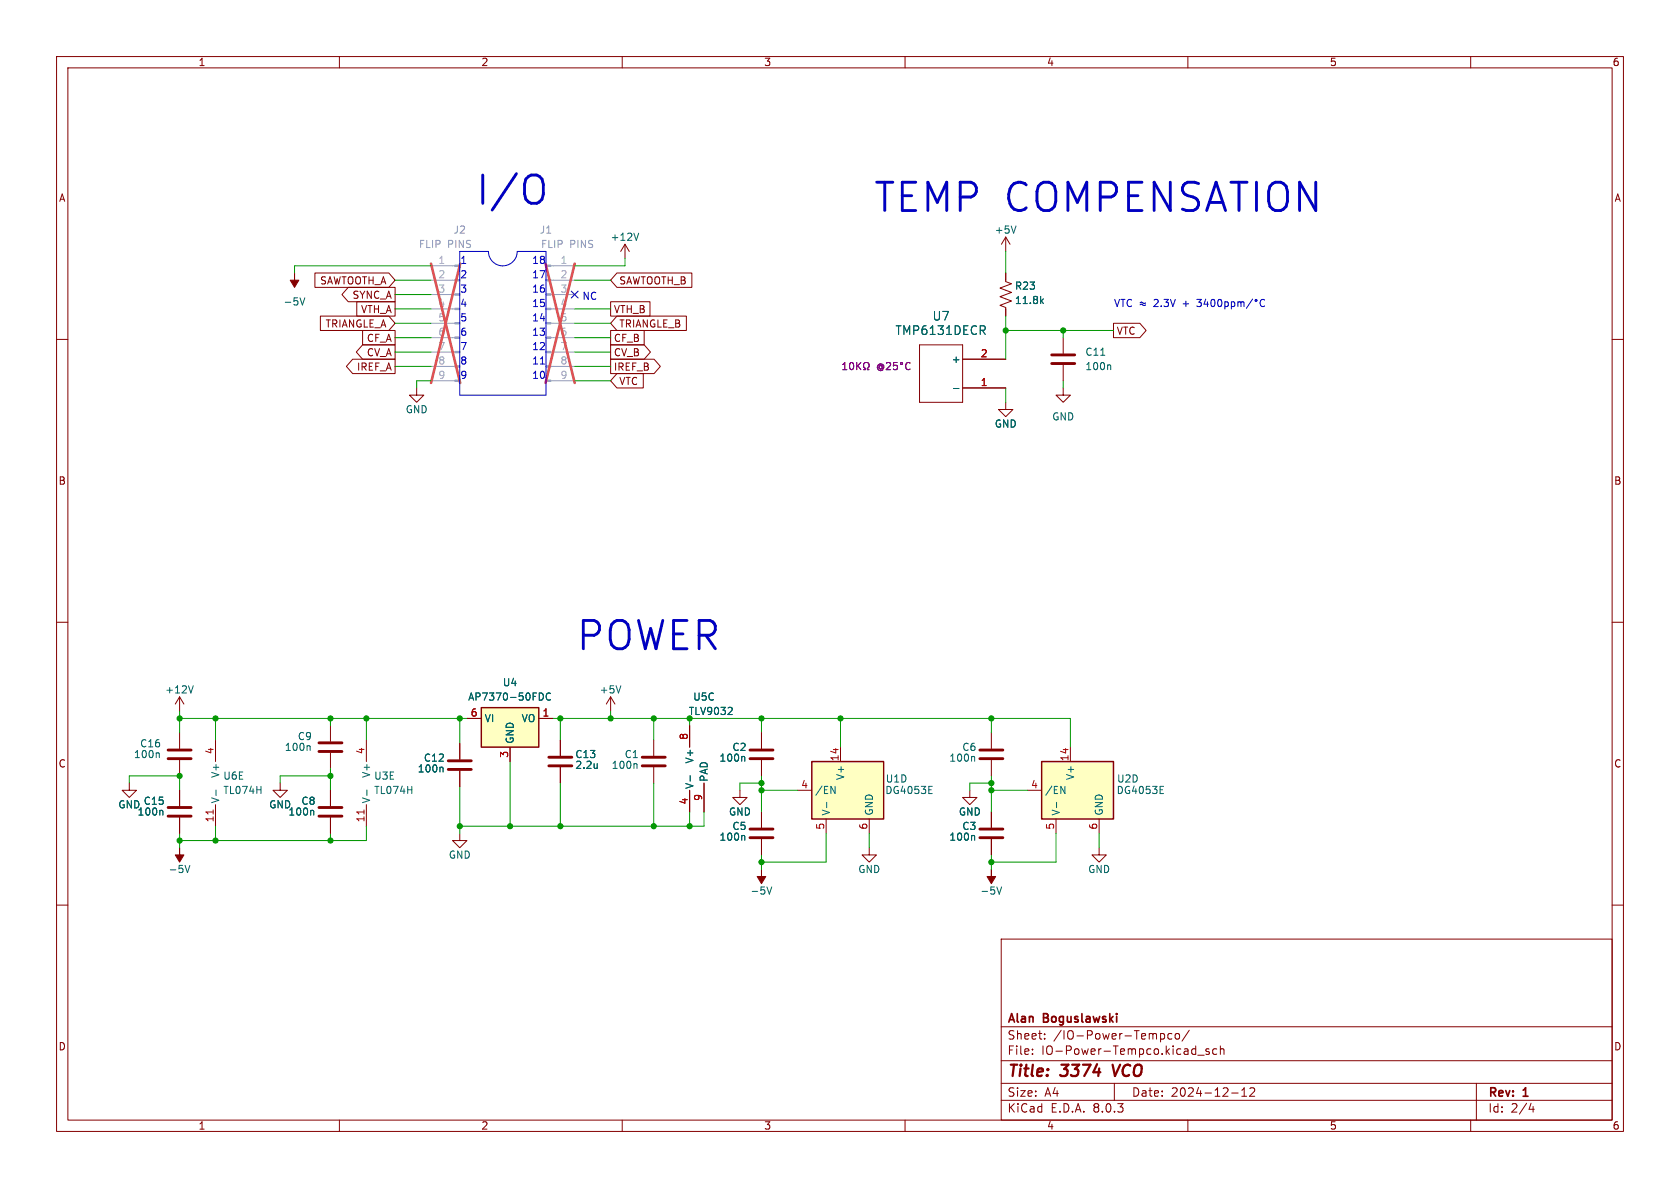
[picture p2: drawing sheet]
<svg xmlns="http://www.w3.org/2000/svg" width="297mm" height="210mm" viewBox="0 0 297 210" stroke-linecap="round" stroke-linejoin="round" font-family="sans-serif">
<g fill="none" stroke="#840000" stroke-width=".18">
<path d="M10 10h277v190h-277zM12 12h273v186h-273zM60 10v2M110 10v2M160 10v2M210 10v2M260 10v2M10 60h2M285 60h2M73.7 68.6v1.3h1.2l-1.2 1.2-1.3-1.2h1.3M177.8 71.1v1.3h1.3l-1.3 1.3-1.3-1.3h1.3M10 110h2"/>
<path d="M285 110h2M31.7 129.5v2.8M31.7 134.4v2.8M38.1 130.8v3.8M49.5 138.4v1.3h1.3l-1.3 1.3-1.2-1.3h1.2M99.1 130.8v2.8M99.1 135.6v2.8M10 160h2M38.1 142.2v3.9M153.7 149.9v1.2h1.2l-1.2 1.3-1.3-1.3h1.3M285 160h2M177 166h108v32h-108z"/>
<path d="M60 198v2M110 198v2M160 198v2M177 194.5h108M177 191.5h108M177 187.5h108M177 181.5h108M182.5 186.3v.1M182.5 185.5v.1M184.7 183.6v.1M184.7 182.8v.1M197 191.5v3"/>
<path d="M205.2 182.8l.4-.1 .3 .3v.4l-.2 .2h-.5M207.2 182.8l-.5-.1-.2 .3v.4l.1 .2h.6M207.8 182.8l.2-.1 .5 .1v.6l-.1 .2-.4 .1-.2-.1zM210 198v2M210.2 182.1l-1.2 2M211.7 186.5h1.2M213.7 185.5l-.3-.1-.2 .2v.2l.5 .2v.3h-.5M215.1 185.5l-.4-.1-.3 .3v.4l.1 .2h.6M215.7 185.5l.3-.1 .3 .1 .1 .9M215.7 184.9v1.5M217.7 193.2h1.2M219.5 193.8h.9"/>
<path d="M219.5 192.7l.5-.4v1.5M221 192.4l.5-.1 .2 .1 .1 .3-.9 1.1h.9M260 198v2M261 191.5v6.5M270.7 195l-.4 1.1h.9M271 195.6v1"/>
</g>
<path d="M196.7 188.2l.4 2" fill="none" stroke="#840000" stroke-width=".4"/>
<path d="M28 133.1l.2 .2v.6M38.2 139.7v.9M105.6 135v.8M105.6 135.7l-.1 .1M32.7 153l.4 1.2 .5-1.2M135.6 156.8l.4 1.3 .4-1.3" fill="none" stroke="#006464" stroke-width=".18"/>
<path d="M37.7 143.2v.7" fill="none" stroke="#a90000" stroke-width=".18"/>
<g fill="#840000" stroke="#840000" stroke-width=".18">
<path d="M134.6 153.7v1.2h.8l-.8 1.3-.7-1.3h.7z"/>
<path d="M31.7 149.9v1.2h.8l-.8 1.3-.7-1.3h.7z"/>
</g>
<path d="M29.7 134.1h4.1M29.7 132.6h4.1M97 135.4h4.1M97 133.9h4.1" fill="none" stroke="#840000" stroke-width=".51"/>
<path d="M143.5 134.6h12.7v10.2h-12.7z" fill="#ffffc2"/>
<path d="M143.5 134.6h12.7v10.2h-12.7z" fill="none" stroke="#840000" stroke-width=".25"/>
<path d="M22.9 138.4v1.3h1.2l-1.2 1.3-1.3-1.3h1.3M31.7 139.7v2.8M141 139.7h2.5M148.6 132.1v2.5M31.7 144.5v2.8M146 144.8v2.5M153.7 144.8v2.5" fill="none" stroke="#840000" stroke-width=".18"/>
<path d="M146.9 139l.7 1.3v-1.3M164.2 139h.6M28.6 143.2l.2 .2v.7M146.1 141.8v1M164.2 140.3h.6" fill="none" stroke="#006464" stroke-width=".18"/>
<path d="M29.7 144.3h4.1M29.7 142.7h4.1" fill="none" stroke="#840000" stroke-width=".51"/>
<path d="M184.1 134.6h12.7v10.2h-12.7z" fill="#ffffc2"/>
<path d="M184.1 134.6h12.7v10.2h-12.7z" fill="none" stroke="#840000" stroke-width=".25"/>
<g fill="none" stroke="#840000" stroke-width=".18">
<path d="M177.8 48.3v1.5l1 .4-2 .7 2 .8-2 .8 2 .7-2 .8 1 .4v1.5M177.8 41.9v2.6M177.8 41.9l-.8 1.3M177.8 41.9l.8 1.3M188 59.7v2.8M162.6 61h7.6v10.1h-7.6zM170.2 68.6h7.6M170.2 63.5h7.6M188 68.6v1.3h1.2l-1.2 1.2-1.3-1.2h1.3M188 64.5v2.8M31.7 123.2l-.7 1.3M31.7 123.2v2.5"/>
<path d="M31.7 123.2l.8 1.3M58.4 128.3v2.8M58.4 133.1v2.8M58.4 139.7v2.8M115.6 130.8v2.8M115.6 135.6v2.8M121.9 128.3v3.8M121.9 139.7v3.8M124.5 138.4v5.1M130.8 139.7v1.3h1.3l-1.3 1.2-1.3-1.2h1.3M134.6 129.5v2.8M134.6 134.4v2.8"/>
<path d="M171.4 139.7v1.3h1.3l-1.3 1.2-1.2-1.2h1.2M175.3 129.5v2.8M175.3 134.4v2.8M181.6 139.7h2.5M189.2 132.1v2.5M58.4 144.5v2.8M81.3 147.3v1.3h1.2l-1.2 1.3-1.3-1.3h1.3M134.6 143.5v2.8M134.6 148.3v2.8M175.3 143.5v2.8M175.3 148.3v2.8M186.7 144.8v2.5"/>
<path d="M194.3 149.9v1.2h1.3l-1.3 1.3-1.3-1.3h1.3M194.3 144.8v2.5"/>
</g>
<g fill="none" stroke="#006464" stroke-width=".18">
<path d="M179.6 39.9l-.4 1.3M53 52.6l.5 1.3 .4-1.3M173.7 58.4l.5 .7M174 57.7l.2 .2-.2 .4M184.1 53.2l.4 .5M184.5 52.8l-.5 .5M168.6 68.7h.9M194.6 62.8h.7M196.2 64.5l.2 .2v.6M34.2 121.2l-.5 1.3M54.6 131.8l.2 .2v.7M112.4 135l.2 .2v.6"/>
<path d="M122 137.1v1M129.3 125.1l.1 .2v.3l-.7 .7h.7M131.5 133.7l.2 .2v.7M172.1 133.7l.2 .2v.7M187.5 139l.8 1.3v-1.3M205.1 139h.6M55.3 143.2l.2 .2v.7M131.5 147.7l.2 .2v.6M172.1 147.7l.2 .2v.6M176.2 156.8l.5 1.3 .4-1.3M186.8 141.8v1M205.1 140.3h.6"/>
</g>
<g fill="none" stroke="#840000" stroke-width=".51">
<path d="M185.9 64.3h4.1M185.9 62.7h4.1M56.4 132.8h4.1M56.4 131.3h4.1M113.5 135.4h4.1M113.5 133.9h4.1M132.6 134.1h4.1M132.6 132.6h4.1M173.2 134.1h4.1M173.2 132.6h4.1M56.4 144.3h4.1M56.4 142.7h4.1"/>
<path d="M132.6 148.1h4.1M132.6 146.6h4.1M173.2 148.1h4.1M173.2 146.6h4.1"/>
</g>
<g fill="#840000" stroke="#840000" stroke-width=".18">
<path d="M52.1 48.3v1.2h.7l-.7 1.3-.8-1.3h.8z"/>
<path d="M175.3 153.7v1.2h.7l-.7 1.3-.8-1.3h.8z"/>
</g>
<g fill="none" stroke="#840084" stroke-width=".18">
<path d="M149 65.3h.7M149 64.4l.3-.3v1.2M150.3 64.2l.2-.1a.68 .68 0 0 1 .4 .6 .68 .68 0 0 1-.4 .6l-.2-.1-.1-.3zM151.5 64.1v1.2M151.6 64.6l.6 .7M152.2 64.1l-.7 .7M152.7 65.3h.3v-.2a.54 .54 0 0 1-.3-.7 .54 .54 0 0 1 .8-.3 .58 .58 0 0 1-.2 1v.2h.3M155.9 64.7a.31 .31 0 0 0-.4 0 .31 .31 0 0 0 0 .5 .31 .31 0 0 0 .4-.1M155.9 64.6v.5M155.9 65.1l.2 .1a.55 .55 0 0 0-.3-.9 .55 .55 0 0 0-.7 .6 .61 .61 0 0 0 .4 .6 .61 .61 0 0 0 .6-.2M156.7 64.2l.5-.1 .2 .3-.7 .9h.7M158.6 64.1h-.6l-.1 .6 .2-.1h.4l.2 .2-.1 .4-.2 .1-.5-.1"/>
<path d="M160.9 64.2a.6 .6 0 0 0-.8 .4 .6 .6 0 0 0 .6 .7l.2-.1"/>
<circle cx="159.4" cy="64.3" r=".18"/>
</g>
<path d="M85.1 125.1h10.1v7h-10.1z" fill="#ffffc2"/>
<path d="M85.1 125.1h10.1v7h-10.1z" fill="none" stroke="#840000" stroke-width=".25"/>
<g fill="none" stroke="#840000" stroke-width=".18">
<path d="M55.7 48.3h13l1.1 1.2-1.1 1.3h-13zM56.6 55.9h12.1l1.1 1.3-1.1 1.2h-12.1zM61.6 50.8h8.2v2.5h-8.2l-1.2-1.2zM63.1 53.3h6.7v2.6h-6.7zM64.1 58.4h5.7v2.6h-5.7zM107.9 58.4h6v2.6h-6zM107.9 53.3h7v2.6h-7zM109.1 55.9h12.2v2.5h-12.2l-1.2-1.2zM109.1 48.3h13.2v2.5h-13.2l-1.2-1.3zM110.5 43.2l-.8 1.3M110.5 43.2v2.5M110.5 43.2l.8 1.3"/>
<path d="M177.8 48.3v1.2M177.8 54.6v1.3M196.8 57.1h4.7l1.1 1.3-1.1 1.3h-4.7zM62.3 63.5h7.5v2.5h-7.5l-1.1-1.2zM64.1 61h5.7v2.5h-5.7l-1.1-1.3zM107.9 61h6l1.1 1.2-1.1 1.3h-6zM107.9 63.5h7.7l1.1 1.3-1.1 1.2h-7.7zM109.1 66h4.6v2.6h-4.6l-1.2-1.3zM170.2 68.6h7.6M170.2 63.5h7.6M31.7 139.7v2.8M58.4 139.7v2.8"/>
<path d="M64.8 130.8v3.8M81.3 131.4v2.8M81.3 136.3v2.8M82.5 127h2.6M90.2 132.1v2.5M95.2 127h2.6M99.1 130.8v2.8M99.1 135.6v2.8M107.9 123.2l-.7 1.3M107.9 123.2v2.5M107.9 123.2l.8 1.3M121.9 128.3v3.8"/>
<path d="M121.9 139.7v3.8M124.5 138.4v5.1M134.6 129.5v2.8M134.6 134.4v2.8M31.7 144.5v2.8M58.4 144.5v2.8M64.8 142.2v3.9M134.6 143.5v2.8M134.6 148.3v2.8M175.3 143.5v2.8M175.3 148.3v2.8"/>
</g>
<g fill="none" stroke="#006464" stroke-width=".18">
<path d="M112.9 41.2l-.4 1.3M173.7 58.4l.5 .7M174 57.7l.2 .2-.2 .4M184.1 53.2l.4 .5M184.5 52.8l-.5 .5M168.6 68.7h.9M64.9 139.7v.9M78.1 135.6l.2 .2v.7M95.6 122.5a.68 .68 0 0 1 .5 .6 .68 .68 0 0 1-.5 .7M97.3 122.6a.6 .6 0 0 0-.8 .4 .6 .6 0 0 0 .6 .8l.2-.2M105.6 135v.8M105.6 135.7l-.1 .1"/>
<path d="M109.8 121.2l-.5 1.3M122 137.1v1M129.3 125.1l.1 .2v.3l-.7 .7h.7M131.5 133.7l.2 .2v.7M28.6 143.2l.2 .2v.7M55.3 143.2l.2 .2v.7M131.5 147.7l.2 .2v.6M172.1 147.7l.2 .2v.6"/>
</g>
<path d="M64.4 143.2v.7" fill="none" stroke="#a90000" stroke-width=".18"/>
<path d="M79.2 136h4.1M79.2 134.5h4.1" fill="none" stroke="#840000" stroke-width=".51"/>
<g fill="none" stroke="#a1a1a1" stroke-width=".18">
<path d="M76.2 59.7h4.2M76.2 57.2h4.2M76.2 54.6h4.2M76.2 52.1h4.2M76.2 49.5h4.2M76.2 47h4.2M97.4 59.7h4.2M97.4 57.2h4.2M97.4 54.6h4.2M97.4 52.1h4.2M97.4 49.5h4.2M97.4 47h4.2"/>
<path d="M76.2 67.3h4.2M76.2 64.8h4.2M76.2 62.2h4.2M97.4 67.3h4.2M97.4 64.8h4.2M97.4 62.2h4.2"/>
</g>
<g fill="#a1a1a1" stroke="#a1a1a1" stroke-width=".18">
<path d="M96.5 46.9h.9v.2h-.9z"/>
<path d="M96.5 67.2h.9v.2h-.9z"/>
<path d="M96.5 64.6h.9v.3h-.9z"/>
<path d="M96.5 62.1h.9v.3h-.9z"/>
<path d="M96.5 59.6h.9v.2h-.9z"/>
<path d="M96.5 57h.9v.3h-.9z"/>
<path d="M96.5 54.5h.9v.2h-.9z"/>
<path d="M96.5 51.9h.9v.3h-.9z"/>
<path d="M96.5 49.4h.9v.3h-.9z"/>
<path d="M80.4 67.2h.9v.2h-.9z"/>
<path d="M80.4 64.6h.9v.3h-.9z"/>
<path d="M80.4 62.1h.9v.3h-.9z"/>
<path d="M80.4 59.6h.9v.2h-.9z"/>
<path d="M80.4 57h.9v.3h-.9z"/>
<path d="M80.4 54.5h.9v.2h-.9z"/>
<path d="M80.4 51.9h.9v.3h-.9z"/>
<path d="M80.4 49.4h.9v.3h-.9z"/>
<path d="M80.4 46.9h.9v.2h-.9z"/>
</g>
<path d="M76.2 46.6l5.2 21.1M81.4 46.6l-5.2 21.1M96.4 46.6l5.2 21.1M101.6 46.6l-5.2 21.1" fill="none" stroke="#e65255" stroke-width=".46"/>
<g fill="none" stroke="#0000c2" stroke-width=".18">
<path d="M81.3 44.5h5.1a2.54 2.54 0 0 0 2.5 2.5 2.54 2.54 0 0 0 2.5-2.5h5.1v25.4h-15.2zM211.6 52.9h.8l-.5 .5 .4 .1v.6l-.2 .1-.5-.1M213.2 52.9l-.3 .9h.7M213.5 53.3v.9M214.2 53l.2-.1a.68 .68 0 0 1 .4 .7 .68 .68 0 0 1-.4 .6 .84 .84 0 0 1-.2-1.2zM215.4 53l.2-.1a.68 .68 0 0 1 .4 .7 .68 .68 0 0 1-.4 .6l-.2-.1-.1-.4zM216.5 53.4l.4-.1 .2 .3-.1 .5h-.5M216.5 53.3v1.3M217.7 53.4l.4-.1 .2 .3-.1 .5h-.5M217.7 53.3v1.3M218.8 53.5l.4-.2 .2 .2M218.8 53.3v.9"/>
<path d="M219.4 53.5l.2-.2 .3 .1v.8M219.4 53.5v.7M221.4 52.9l-1 1.6M223.6 53a.6 .6 0 0 0-.9 .5 .6 .6 0 0 0 .6 .7l.3-.1M95.5 64.4h.8"/>
<circle cx="222" cy="53.1" r=".18"/>
</g>
<path d="M94.9 30.9l.4 .3 .5 .5 .3 .9v1.7l-.3 .9-.5 .5-.4 .2" fill="none" stroke="#0000c2" stroke-width=".51"/>
<g fill="none" stroke="#009600" stroke-width=".18">
<path d="M69.8 59.7h6.4M69.8 49.5h6.4M69.8 52.1h6.4M69.8 54.6h6.4M69.8 57.2h6.4M76.2 47h-24.1v1.3M101.6 59.7h6.3M101.6 49.5h6.3M101.6 54.6h6.3M101.6 57.2h6.3M110.5 45.7v1.3h-8.9M177.8 44.5v3.8"/>
<path d="M177.8 55.9v7.6M177.8 58.4h19M188 58.4v1.3M69.8 64.8h6.4M69.8 62.2h6.4M76.2 67.3h-2.5v1.3M101.6 64.8h6.3M101.6 62.2h6.3M101.6 67.3h6.3M177.8 68.6v2.5M188 67.3v1.3M22.9 138.4v-1.2h8.8v2.5"/>
<path d="M31.7 127h50.8M31.7 125.7v3.8M38.1 127v3.8M58.4 127v1.3M58.4 135.9v3.8M58.4 137.2h-8.9v1.2M64.8 127v3.8M81.3 127v4.4M81.3 139.1v8.2M90.2 134.6v11.5M97.8 127h91.4v5.1M99.1 127v3.8"/>
<path d="M99.1 138.4v7.7M107.9 125.7v1.3M115.6 127v3.8M115.6 138.4v7.7M121.9 127v1.3M134.6 139.7h6.4M134.6 127v2.5M134.6 137.2v6.3M134.6 138.4h-3.8v1.3M148.6 127v5.1M175.3 138.4h-3.9v1.3M175.3 139.7h6.3"/>
<path d="M175.3 127v2.5M175.3 137.2v6.3M31.7 147.3v2.6M38.1 146.1v2.5M58.4 147.3v1.3M64.8 146.1v2.5h-33.1M121.9 143.5v2.6M124.5 143.5v2.6h-43.2M134.6 151.1v2.6M146 147.3v5.1h-11.4M153.7 147.3v2.6M175.3 151.1v2.6"/>
<path d="M186.7 147.3v5.1h-11.4M194.3 147.3v2.6"/>
</g>
<path d="M101 51.5l1.2 1.2M102.2 51.5l-1.2 1.2" fill="none" stroke="#000084" stroke-width=".18"/>
<g fill="none" stroke="#840084" stroke-width=".18">
<path d="M149 65.3h.7M149 64.4l.3-.3v1.2M150.3 64.2l.2-.1a.68 .68 0 0 1 .4 .6 .68 .68 0 0 1-.4 .6l-.2-.1-.1-.3zM151.5 64.1v1.2M151.6 64.6l.6 .7M152.2 64.1l-.7 .7M152.7 65.3h.3v-.2a.54 .54 0 0 1-.3-.7 .54 .54 0 0 1 .8-.3 .58 .58 0 0 1-.2 1v.2h.3M155.9 64.7a.31 .31 0 0 0-.4 0 .31 .31 0 0 0 0 .5 .31 .31 0 0 0 .4-.1M155.9 64.6v.5M155.9 65.1l.2 .1a.55 .55 0 0 0-.3-.9 .55 .55 0 0 0-.7 .6 .61 .61 0 0 0 .4 .6 .61 .61 0 0 0 .6-.2M156.7 64.2l.5-.1 .2 .3-.7 .9h.7M158.6 64.1h-.6l-.1 .6 .2-.1h.4l.2 .2-.1 .4-.2 .1-.5-.1"/>
<path d="M160.9 64.2a.6 .6 0 0 0-.8 .4 .6 .6 0 0 0 .6 .7l.2-.1"/>
<circle cx="159.4" cy="64.3" r=".18"/>
</g>
<g fill="#009600" stroke="#009600" stroke-width=".18">
<circle cx="121.9" cy="146.1" r=".46"/>
<circle cx="134.6" cy="138.4" r=".46"/>
<circle cx="134.6" cy="127" r=".46"/>
<circle cx="121.9" cy="127" r=".46"/>
<circle cx="134.6" cy="139.7" r=".46"/>
<circle cx="175.3" cy="152.4" r=".46"/>
<circle cx="134.6" cy="152.4" r=".46"/>
<circle cx="38.1" cy="148.6" r=".46"/>
<circle cx="31.7" cy="148.6" r=".46"/>
<circle cx="58.4" cy="137.2" r=".46"/>
<circle cx="58.4" cy="148.6" r=".46"/>
<circle cx="31.7" cy="127" r=".46"/>
<circle cx="38.1" cy="127" r=".46"/>
<circle cx="31.7" cy="137.2" r=".46"/>
<circle cx="107.9" cy="127" r=".46"/>
<circle cx="99.1" cy="127" r=".46"/>
<circle cx="115.6" cy="127" r=".46"/>
<circle cx="175.3" cy="127" r=".46"/>
<circle cx="148.6" cy="127" r=".46"/>
<circle cx="175.3" cy="139.7" r=".46"/>
<circle cx="175.3" cy="138.4" r=".46"/>
<circle cx="188" cy="58.4" r=".46"/>
<circle cx="177.8" cy="58.4" r=".46"/>
<circle cx="90.2" cy="146.1" r=".46"/>
<circle cx="81.3" cy="146.1" r=".46"/>
<circle cx="99.1" cy="146.1" r=".46"/>
<circle cx="115.6" cy="146.1" r=".46"/>
<circle cx="58.4" cy="127" r=".46"/>
<circle cx="64.8" cy="127" r=".46"/>
<circle cx="81.3" cy="127" r=".46"/>
</g>
<g font-size="7" fill="#0000c2">
<text x="83.8" y="36.6">I/O</text>
<text x="154.2" y="37.9">TEMP COMPENSATION</text>
<text x="101.6" y="115.3">POWER</text>
</g>
<g font-size="2.8" fill="#840000">
<text x="178" y="190.9">Title:</text>
<text x="187.7" y="190.9">3374</text>
<text x="197.6" y="190.9">VCO</text>
</g>
<g font-size="2.1" fill="#006464">
<text x="158.2" y="59.4">TMP6131DECR</text>
<text x="164.8" y="56.9">U7</text>
</g>
<g font-size="2.1" fill="#840000">
<text x="178" y="184">Sheet:</text>
<text x="178" y="181.2">Alan</text>
<text x="184.5" y="181.2">Boguslawski</text>
<text x="186.2" y="184">/IO-Power-Tempco/</text>
<text x="178" y="186.7">File:</text>
<text x="184.1" y="186.7">IO-Power-Tempco.kicad_sch</text>
<text x="178" y="196.9">KiCad</text>
<text x="178" y="194.1">Size:</text>
<text x="184.7" y="194.1">A4</text>
<text x="185.7" y="196.9">E.D.A.</text>
<text x="193.3" y="196.9">8.0.3</text>
<text x="200" y="194.1">Date:</text>
<text x="207" y="194.1">2024-12-12</text>
<text x="263" y="194.3">Rev:</text>
<text x="263" y="196.9">Id:</text>
<text x="267.1" y="196.9">2/4</text>
<text x="269.4" y="194.3">1</text>
</g>
<g font-size="1.8" fill="#840000">
<text x="35" y="11.9">1</text>
<text x="85" y="11.9">2</text>
<text x="135" y="11.9">3</text>
<text x="185" y="11.9">4</text>
<text x="235" y="11.9">5</text>
<text x="285" y="11.9">6</text>
<text x="10.3" y="35.9">A</text>
<text x="285.3" y="35.9">A</text>
<text x="56.5" y="50.5">SAWTOOTH_A</text>
<text x="62.2" y="53">SYNC_A</text>
<text x="109.4" y="50.5">SAWTOOTH_B</text>
<text x="57.5" y="58.1">TRIANGLE_A</text>
<text x="63.7" y="55.6">VTH_A</text>
<text x="108.4" y="55.6">VTH_B</text>
<text x="109.4" y="58.1">TRIANGLE_B</text>
<text x="197.3" y="59.4">VTC</text>
<text x="63" y="65.7">IREF_A</text>
<text x="64.8" y="60.6">CF_A</text>
<text x="64.8" y="63.2">CV_A</text>
<text x="108.4" y="63.2">CV_B</text>
<text x="108.4" y="60.6">CF_B</text>
<text x="108.4" y="65.7">IREF_B</text>
<text x="109.4" y="68.3">VTC</text>
<text x="10.3" y="85.9">B</text>
<text x="285.3" y="85.9">B</text>
<text x="10.3" y="135.9">C</text>
<text x="285.3" y="135.9">C</text>
<text x="10.3" y="185.9">D</text>
<text x="285.3" y="185.9">D</text>
<text x="35" y="199.9">1</text>
<text x="85" y="199.9">2</text>
<text x="135" y="199.9">3</text>
<text x="185" y="199.9">4</text>
<text x="235" y="199.9">5</text>
<text x="285" y="199.9">6</text>
</g>
<g font-size="1.8" fill="#989898">
<text x="80.1" y="41.5">J2</text>
<text x="95.3" y="41.5">J1</text>
<text x="74" y="44">FLIP</text>
<text x="79.1" y="44">PINS</text>
<text x="95.5" y="44">FLIP</text>
<text x="100.7" y="44">PINS</text>
</g>
<g font-size="1.8" fill="#006464">
<text x="175.8" y="41.5">+5V</text>
<text x="107.8" y="42.8">+12V</text>
<text x="179.3" y="51.4">R23</text>
<text x="179.3" y="53.9">11.8k</text>
<text x="50" y="54.2">-5V</text>
<text x="168.2" y="64.4">+</text>
<text x="191.8" y="65.6">100n</text>
<text x="191.8" y="63.1">C11</text>
<text x="71.6" y="73.3">GND</text>
<text x="175.8" y="75.8">GND</text>
<text x="185.9" y="74.5">GND</text>
<text x="29.1" y="122.8">+12V</text>
<text x="82.7" y="124.1">AP7370-50FDC</text>
<text x="88.8" y="121.5">U4</text>
<text x="105.9" y="122.8">+5V</text>
<text x="122.5" y="124.1">U5C</text>
<text x="52.6" y="131">C9</text>
<text x="85.6" y="127.9">VI</text>
<text x="91" y="131.6" transform="rotate(-90 91 131.6)">GND</text>
<text x="92.1" y="127.9">VO</text>
<text x="121.7" y="126.6">TLV9032</text>
<text x="23.6" y="134.2">100n</text>
<text x="24.7" y="132.3">C16</text>
<text x="39" y="137.6" transform="rotate(-90 39 137.6)">V+</text>
<text x="50.3" y="132.9">100n</text>
<text x="65.6" y="137.6" transform="rotate(-90 65.6 137.6)">V+</text>
<text x="73.7" y="136.8">100n</text>
<text x="74.8" y="134.8">C12</text>
<text x="101.6" y="134.2">C13</text>
<text x="101.6" y="136.1">2.2u</text>
<text x="108" y="136.1">100n</text>
<text x="110.3" y="134.2">C1</text>
<text x="122.8" y="135.1" transform="rotate(-90 122.8 135.1)">V+</text>
<text x="127.1" y="134.8">100n</text>
<text x="129.4" y="132.9">C2</text>
<text x="149.5" y="138" transform="rotate(-90 149.5 138)">V+</text>
<text x="167.7" y="134.8">100n</text>
<text x="170" y="132.9">C6</text>
<text x="190.1" y="138" transform="rotate(-90 190.1 138)">V+</text>
<text x="20.8" y="143.1">GND</text>
<text x="25.3" y="142.5">C15</text>
<text x="39" y="142.1" transform="rotate(-90 39 142.1)">V-</text>
<text x="39.4" y="140.6">TL074H</text>
<text x="39.4" y="138">U6E</text>
<text x="47.5" y="143.1">GND</text>
<text x="53.2" y="142.5">C8</text>
<text x="65.6" y="142.1" transform="rotate(-90 65.6 142.1)">V-</text>
<text x="66" y="140.6">TL074H</text>
<text x="66" y="138">U3E</text>
<text x="122.8" y="139.6" transform="rotate(-90 122.8 139.6)">V-</text>
<text x="125.3" y="138.3" transform="rotate(-90 125.3 138.3)">PAD</text>
<text x="144" y="140.6">/EN</text>
<text x="156.4" y="140.6">DG4053E</text>
<text x="156.5" y="138.5">U1D</text>
<text x="184.7" y="140.6">/EN</text>
<text x="197.3" y="140.6">DG4053E</text>
<text x="197.4" y="138.5">U2D</text>
<text x="24.2" y="144.4">100n</text>
<text x="50.9" y="144.4">100n</text>
<text x="127.1" y="148.8">100n</text>
<text x="128.8" y="144.4">GND</text>
<text x="129.4" y="146.9">C5</text>
<text x="146.9" y="144.3" transform="rotate(-90 146.9 144.3)">V-</text>
<text x="154.5" y="144.3" transform="rotate(-90 154.5 144.3)">GND</text>
<text x="167.7" y="148.8">100n</text>
<text x="169.4" y="144.4">GND</text>
<text x="170" y="146.9">C3</text>
<text x="187.6" y="144.3" transform="rotate(-90 187.6 144.3)">V-</text>
<text x="195.2" y="144.3" transform="rotate(-90 195.2 144.3)">GND</text>
<text x="29.7" y="154.5">-5V</text>
<text x="79.2" y="152">GND</text>
<text x="151.6" y="154.5">GND</text>
<text x="192.3" y="154.5">GND</text>
<text x="132.6" y="158.3">-5V</text>
<text x="173.2" y="158.3">-5V</text>
</g>
<g font-size="1.8" fill="#aaa">
<text x="77.4" y="46.7">1</text>
<text x="99" y="46.7">1</text>
<text x="77.4" y="49.3">2</text>
<text x="77.4" y="51.8">3</text>
<text x="99" y="49.3">2</text>
<text x="99" y="51.8">3</text>
<text x="77.4" y="54.4">4</text>
<text x="77.4" y="56.9">5</text>
<text x="77.4" y="59.4">6</text>
<text x="99" y="54.4">4</text>
<text x="99" y="56.9">5</text>
<text x="99" y="59.4">6</text>
<text x="77.4" y="62">7</text>
<text x="77.4" y="64.5">8</text>
<text x="99" y="62">7</text>
<text x="99" y="64.5">8</text>
<text x="77.4" y="67.1">9</text>
<text x="99" y="67.1">9</text>
</g>
<g font-size="1.8" fill="#0000c2">
<text x="81.3" y="46.7">1</text>
<text x="94" y="46.7">18</text>
<text x="81.3" y="49.3">2</text>
<text x="81.3" y="51.8">3</text>
<text x="94" y="51.8">16</text>
<text x="94" y="49.3">17</text>
<text x="102.9" y="53.1">NC</text>
<text x="81.3" y="59.4">6</text>
<text x="81.3" y="54.4">4</text>
<text x="81.3" y="56.9">5</text>
<text x="94" y="54.4">15</text>
<text x="94" y="56.9">14</text>
<text x="94" y="59.4">13</text>
<text x="196.8" y="54.4">VTC þÿ&quot;H</text>
<text x="204.1" y="54.4">2.3V</text>
<text x="209.4" y="54.4">+</text>
<text x="81.3" y="64.5">8</text>
<text x="81.3" y="62">7</text>
<text x="94" y="64.5">11</text>
<text x="94" y="62">12</text>
<text x="81.3" y="67.1">9</text>
<text x="94" y="67.1">10</text>
</g>
<g font-size="1.8" fill="#a90000">
<text x="173.3" y="63.2">2</text>
<text x="173.3" y="68.3">1</text>
<text x="83.1" y="126.7">6</text>
<text x="95.8" y="126.7">1</text>
<text x="121.7" y="130.9" transform="rotate(-90 121.7 130.9)">8</text>
<text x="37.8" y="133.4" transform="rotate(-90 37.8 133.4)">4</text>
<text x="64.5" y="133.4" transform="rotate(-90 64.5 133.4)">4</text>
<text x="89.9" y="134.1" transform="rotate(-90 89.9 134.1)">3</text>
<text x="148.3" y="134.7" transform="rotate(-90 148.3 134.7)">14</text>
<text x="189" y="134.7" transform="rotate(-90 189 134.7)">14</text>
<text x="121.7" y="142.3" transform="rotate(-90 121.7 142.3)">4</text>
<text x="124.2" y="141.7" transform="rotate(-90 124.2 141.7)">9</text>
<text x="141.5" y="139.4">4</text>
<text x="182.2" y="139.4">4</text>
<text x="37.8" y="145.5" transform="rotate(-90 37.8 145.5)">11</text>
<text x="64.5" y="145.5" transform="rotate(-90 64.5 145.5)">11</text>
<text x="145.8" y="146.8" transform="rotate(-90 145.8 146.8)">5</text>
<text x="153.4" y="146.8" transform="rotate(-90 153.4 146.8)">6</text>
<text x="186.4" y="146.8" transform="rotate(-90 186.4 146.8)">5</text>
<text x="194.1" y="146.8" transform="rotate(-90 194.1 146.8)">6</text>
</g>
</svg>
